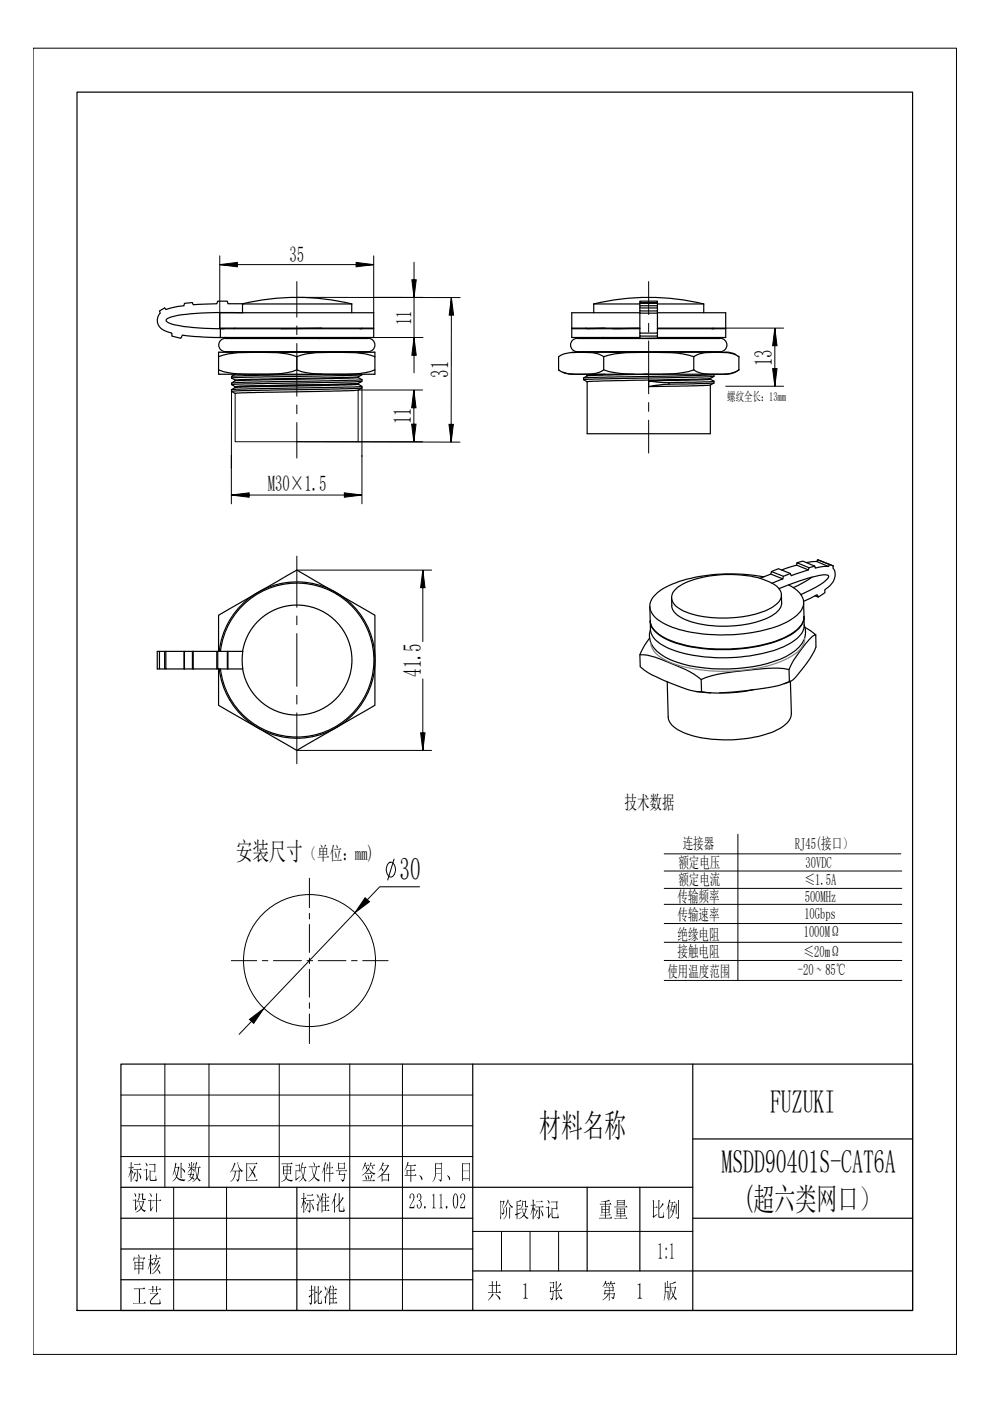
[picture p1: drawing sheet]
<svg xmlns="http://www.w3.org/2000/svg" width="210mm" height="297mm" viewBox="0 0 210 297" stroke-linecap="round" stroke-linejoin="round" font-family="sans-serif">
<!-- layer: 0 -->
<g fill="none" stroke="#000" stroke-width=".25">
<path d="M46.3 78.4a20.1 20.1 0 0 0 8.3 .9 20.1 20.1 0 0 0 8.3-.9M46.3 74.7v.9M46.3 78.4v.9M46.6 71.6h.1M46.6 66.3h32.6v3.3h-32.6zM46.6 74.7h32.6M46.6 74.6l-.2 .1M47.6 71.6h.4M47.8 71.8h30.2M47.8 74.6h30.2M47.8 71.7a1.42 1.42 0 0 0-1.4 1.4 1.42 1.42 0 0 0 1.4 1.5M49.1 71.6v.2l4.3-.2"/>
<path d="M49.1 74.6l.2 .1M49.9 79.3l-.8 .5v.4M49.9 69.6l-.3 .1M51.4 64.4a49.3 49.3 0 0 1 23.2 0M51.5 64.4h-3.2l-.1-.5h-2l-.2 .5-5 .2-.2-.5-1.7 .2-.1 .5-2.2 .4-1.6 .4-.3-.3-1.1 .6 .2 .5a2.35 2.35 0 0 0 1.3 3.9l1.1 .3v.7l1.9 .4 .4-.7 2.5 .3 5.5 .3v-1.9h32.5v1.9h-32.6M62.9 75.6a14.4 14.4 0 0 1 6.2-.9h2.1a22.3 22.3 0 0 1 8.3 .9v2.8a20.1 20.1 0 0 1-8.3 .9 19.7 19.7 0 0 1-8.3-.9zM62.9 75.6a22.3 22.3 0 0 0-8.3-.9 22.3 22.3 0 0 0-8.3 .9v2.8M67.6 74.6l-8.1 .1M68.2 69.6l-8.6 .1M68.2 79.3l-19.1 .5M74.6 66.3v-1.9h-23.2v1.9a61.6 61.6 0 0 0-15 .9l-.4 .1a.83 .83 0 0 0-.8 .7l.3 .3a22.5 22.5 0 0 0 7.8 1.3l4.3 .1M74.8 74.6l-5.4 .1"/>
<path d="M75.1 71.6l-7.5 .2M75.9 79.9l-26 .7M76 71.7l-1.2 .1M76 71.7l.1 .1M76 71.6v.1M76 79.9v.2M76.1 74.6l.3 .1M76.7 69.7h-.4M76.7 79.5l-27.6 .7M76.7 69.6v.1M76.7 79.3l-.7 .6M78.1 71.7a1.42 1.42 0 0 1 1.4 1.4 1.42 1.42 0 0 1-1.4 1.5"/>
<path d="M79.3 74.6l.2 .1M79.5 78.4v.9h-.1h-33M79.5 74.7v.9M118.4 78.4a7.1 7.1 0 0 0 4.8 .9 7.1 7.1 0 0 0 4.8-.9 25.9 25.9 0 0 0 9.5 .9 26.5 26.5 0 0 0 9.6-.9M118.4 78.4l.2 .2M119.3 78.9l1.9 .4h13.2M121.2 74.7h13.2M122.4 71.8h30.3M122.4 71.7a1.42 1.42 0 0 0-1.4 1.4 1.42 1.42 0 0 0 1.4 1.5h30.3M123.7 74.6v.1M124 71.6l-.3 .2M124.2 79.3l.3 .3"/>
<path d="M124.2 69.6l.2 .1M125.9 64.4v1.9M125.9 64.4h9.8M125.9 64.4a49.3 49.3 0 0 1 23.3 0M128 75.6v2.8M128 71.6l-4.2 .2M128.3 69.6l-3.6 .1M128.3 79.3l-3.6 .2h-.2v.2M135.7 66.4v4.2h3.7v-4.2M135.7 65.3h3.7v.6h-3.7zM135.7 65.2v-.4h3.7v.4M135.7 70.6v.7h3.7v-.7"/>
<path d="M135.7 71.3v.4h3.7v-.4M135.7 64.8v-.5h3.7v.5M135.7 64.3v-.2h3.7v.2M135.7 64.1v-.2h3.7v.2M135.7 69.6l-5.8 .1M135.7 69.7h-14.5v1.9h14.5M135.7 66.3h-14.5v3.3h14.5M135.7 66.4h3.7M135.7 65.9v.5M136.4 74.7h17.5M137.2 74.6l-8 .1M137.5 79.3l-12.4 .3a1.8 1.8 0 0 0-1.4 .6v.3"/>
<path d="M139.4 69.7h14.5v1.9h-14.5M139.4 66.3h14.5v3.3h-14.5M139.4 65.9v.5M139.4 64.4h9.8M147.1 78.4a7.1 7.1 0 0 0 4.8 .9 7.1 7.1 0 0 0 4.8-.9M147.1 75.6v2.8M147.6 71.6l-10.4 .2M149.2 64.4v1.9M150.6 74.6l-.5 .1M150.6 74.6v.1M150.7 74.6h-.1M151.1 71.6l-.4 .2"/>
<path d="M151.2 79.3l.2 .1M151.2 69.6l.2 .1M151.3 79.8l-27.6 .7M151.4 69.7h-.5M151.4 79.4l-27.6 .8M151.4 79.4v.4l-.8 .4M151.4 69.7h.1M152.7 71.7a1.42 1.42 0 0 1 1.4 1.4 1.42 1.42 0 0 1-1.4 1.5M153.9 74.6l1.3 .2 .8 .4M156.4 75.5l.3 .1M156.7 75.6a7.9 7.9 0 0 0-4.8-.9 7.9 7.9 0 0 0-4.8 .9 19.8 19.8 0 0 0-7.2-.9h-2.4a33.7 33.7 0 0 0-8.4 .6l-1.1 .3a7.9 7.9 0 0 0-4.8-.9l-2.4 .1a4.6 4.6 0 0 0-2.4 .8v2.8M156.7 75.6v2.8"/>
<path d="M156.7 78.4l-1.3 .7-1.5 .2h-17.5M49.1 82.6l.8-.4v-.2l7.9-.2a257.9 257.9 0 0 0 18.1-.5l.1 .2 .7 .4v.4a4.8 4.8 0 0 1-3.1 .6l-23.7 .5-.8-.4zM49.1 80.2l.8 .4M49.9 80.6v.1l-.8 .5v.3l.8 .5 26-.7M76 80.1l-26.1 .6M76 81.5l-26.1 .7M76 80.1l.7 .4M76.7 80.9l-27.6 .6M76.7 82.3l-25.4 .5-2.2 .2M76.7 80.5l-27.6 .7M76.7 81.9l-27.6 .7M76.7 80.5v.3"/>
<path d="M76.7 80.9l-.7 .4M123.7 80.5l.8 .5M124.5 81v11h26.1v-10.4M137.5 80.7v1.3M141.8 81.5l-4.3 .5 13.1-.4M141.8 81.1v.4l9.5-.3M150.6 80.2l-22.3 .5-3.8 .3M150.6 80.4l-13.1 .3a47 47 0 0 0 9.8 .3l4.1-.2M150.6 80.4l.8 .4M150.6 80.2v.2M151.4 80.8v.4l-.8 .4M168.9 119.8l.1-.5 2.5 1.1"/>
<path d="M169 119.3l1.2-.3 2.5 1M171 119.3l2.2-.2 2.5 1M173.2 119.1l.1-.4 2.6 1M173.3 118.7l3.4 1.3M33.8 138.1h-.5v3.7h.5M34.9 138.1h-1.1v3.7h1.1M35.2 138.1h-.3v3.7h.3M39 138.1h-3.8v3.7h3.8M39.1 138.1v3.7M40.8 138.1h-1.7v3.7h1.7M41 138.1h-.2v3.7h.2M41 138.1h5"/>
<path d="M41 138.1v3.7M46.2 138.1h-.2v3.7h.2M46.3 138.1v-7.7l16.6-9.5 16.6 9.5v19.1l-16.6 9.6-16.6-9.6v-7.7M46.5 138.1a16.6 16.6 0 0 1 25.3-12.2 16.6 16.6 0 0 1 0 28.1 16.6 16.6 0 0 1-25.3-12.2M46.7 138.1a16.3 16.3 0 0 1 25-12 16.3 16.3 0 0 1 0 27.7 16.3 16.3 0 0 1-25-12M48.2 138.1h-2v3.7h2M48.3 138.1h-.1v3.7h.1M48.3 138.1h3.2M48.3 138.1v3.7M51.4 138.1a11.7 11.7 0 0 1 17.9-7.9 11.7 11.7 0 0 1 0 19.5 11.7 11.7 0 0 1-17.9-7.9M51.5 138.1l-.2 1.9 .2 1.8h-3.2M135.7 138.8v2.6a19.1 19.1 0 0 0 6.6 3.5l3.2 1.2a29.9 29.9 0 0 0 12.6 .3l2.3-.3a24.8 24.8 0 0 0 7-1.6l-.1-2.5"/>
<path d="M161.2 122.6a25.2 25.2 0 0 0-16.5 1.3 3.2 3.2 0 0 0-2.2 3.4 5.2 5.2 0 0 0 3.5 2.7 25.5 25.5 0 0 0 17.2-1 4.1 4.1 0 0 0 2.5-2.7 3.4 3.4 0 0 0-2.6-2.9l-2-.8 2.3-.9 2.6 1M162 122.3a35.8 35.8 0 0 0-20 1.8 6.2 6.2 0 0 0-4.2 4.2 4.1 4.1 0 0 0 2.4 3.6 26.3 26.3 0 0 0 13.6 2.7 29 29 0 0 0 13.8-3.2 4.4 4.4 0 0 0 2.8-4 5.2 5.2 0 0 0-3.2-3.4M163.4 121.7l.2-.5 2.5 1M163.6 121.2l1.4-.6 2.6 1M163.7 123.7l2.3-1 .1-.5 1.5-.6 .2 .5 3.6-1.3 .1-.4 1.2-.4 .1 .5 1.6-.4h1.3l.2-.4 .8 .3-.1 .5a2.71 2.71 0 0 1-.5 3.6l-1.2 1v.6l-1.4 .9-.2-.5-3 1.4M165.1 124.8a30.5 30.5 0 0 1 10.1-2.9l.5 .3a5.3 5.3 0 0 1-2.7 2.3l-3.2 1.6M165.7 126.1v1.7a3.7 3.7 0 0 1-2.5 3 24.5 24.5 0 0 1-18.2 .4 3.7 3.7 0 0 1-2.6-2.7v-1.7M165.7 120.8l3.2-1 2.5 1M170.4 127.7l.1 3a4 4 0 0 1-2.3 3.4 26.8 26.8 0 0 1-13.4 3.5 27.9 27.9 0 0 1-14.5-2.7 4.2 4.2 0 0 1-2.4-3.3l-.1-3M170.5 130.7a5.1 5.1 0 0 1-3.5 4.2 32.7 32.7 0 0 1-16.2 2.8 24 24 0 0 1-10.6-2.8 4.4 4.4 0 0 1-2.3-3.2M170.5 130.8a4.9 4.9 0 0 1-.2 2.9 9.4 9.4 0 0 1-5.6 4 36.1 36.1 0 0 1-22.5-.1 6.6 6.6 0 0 1-4.2-3.6l-.1-2.3M170.5 132.6a4.5 4.5 0 0 1-1.8 5.3 22.5 22.5 0 0 1-10.8 3.7 33.1 33.1 0 0 1-15.8-1.7 6.4 6.4 0 0 1-4.3-4.5l-.1-.9 .2-1"/>
<path d="M170.6 133l2.4 1.6-.4 .1a23.5 23.5 0 0 0-5.3 7.3 27.2 27.2 0 0 0-9.3 .2l-2.4 .2a23.1 23.1 0 0 0-6.9 1.7l-.8-.7a41.4 41.4 0 0 0-10.6-4.5l-1.6-.1 1-2 1-1.5M172.2 122.4l-2 1.2-2 1M172.8 126.3l.7 .3M173 134.6a6.1 6.1 0 0 1-1.4 5.2l-3.2 4.1-1 .6M41 141.8h5M141.5 144.5l.2 7.5a4 4 0 0 0 2.9 3.2 27.7 27.7 0 0 0 15.4 1.1 12.3 12.3 0 0 0 7.2-3.4l.5-1 .1-.6-.2-6.8-1.1 .4M147.5 146.6l3.2 .3M148.7 144.1v2.6M159.7 146.2a29.3 29.3 0 0 1-7.1 .7M166.4 144.9l-.1 .1"/>
</g>
<path d="M46.6 54.2v15.4M50.3 56.1h25.2M79.2 54.2v12.1M62.9 120.9h28.6M89.6 124.6v11.4M62.9 159.1h28.6M89.6 143.9v11.5" fill="none" stroke="#000" stroke-width=".21"/>
<!-- layer: 0 -->
<g fill="#000" stroke="#000" stroke-width=".21">
<path d="M77.4 190.3l.9 .9-3 2.3zM52.9 216.1l3.1-2.3-2.2 3.2z"/>
<path d="M46.6 56.1h3.7v.5zM46.6 56.1h3.7v-.5z"/>
<path d="M75.5 55.6l3.7 .5h-3.7zM75.5 56.1v.5l3.7-.5z"/>
<path d="M87.8 59.3h.5l-.5 3.7zM87.3 59.3l.5 3.7v-3.7z"/>
<path d="M87.8 71.6v3.7h-.5zM87.8 71.6v3.7h.5z"/>
<path d="M95.7 63.1v3.7h-.5zM95.7 63.1v3.7h.5z"/>
<path d="M164.3 69.6v3.7h-.5zM164.3 69.6v3.7h.4z"/>
<path d="M164.3 78.2h.4l-.4 3.7zM163.8 78.2l.5 3.7v-3.7z"/>
<path d="M87.7 82.7v3.8h-.4zM87.7 82.7v3.8h.5z"/>
<path d="M87.7 89.9h.5l-.5 3.8zM87.3 89.9l.4 3.8v-3.8z"/>
<path d="M95.7 90h.4l-.4 3.7zM95.2 90l.5 3.7v-3.7z"/>
<path d="M49.1 105h3.7v.4zM49.1 105h3.7v-.5z"/>
<path d="M73 104.5l3.7 .5h-3.7zM73 105v.4l3.7-.4z"/>
<path d="M89.6 120.9v3.7h-.4zM89.6 120.9v3.7h.5z"/>
<path d="M89.6 155.4h.5l-.5 3.7zM89.2 155.4l.4 3.7v-3.7z"/>
</g>
<g fill="none" stroke="#000" stroke-width=".21">
<path d="M7 10.2h195.8v277h-195.8zM25.6 232.2h74.6M25.6 238.7h74.6M35 225.6v26.1M44.3 225.6v26.1M59.2 225.6v26.1M74.2 225.6v52.2M85.3 225.6v52.2M25.6 245.2h74.6M36.8 251.7v26.1M48 251.7v26.1M100.2 261.1h46.7"/>
<path d="M106.3 261.1v8.4M112.4 261.1v8.4M118.4 261.1v8.4"/>
</g>
<g fill="none" stroke="#000" stroke-width=".25">
<path d="M16.3 19.5h177.2v258.3h-177.2zM25.6 225.6h167.9v52.2h-167.9zM100.2 225.6v52.2M146.9 225.6v52.2M25.6 258.3h74.6M25.6 251.7h121.3M62.9 251.7v26.1M124.5 251.7v17.8M135.7 251.7v17.8M146.9 258.3h46.6M146.9 241.5h46.6M25.6 271.3h74.6"/>
<path d="M25.6 264.8h74.6M100.2 269.5h93.3"/>
</g>
<!-- layer: 0 -->
<g fill="none" stroke="#000" stroke-width=".21">
<path d="M62.9 59.7v7.5M87.8 55.6v3.7M137.5 59.7v7M62.9 69.1v1.9M62.9 72.8v11.2M62.9 63l34.7 .1M79.2 71.6h10.5M79.2 63h10.5M87.8 63v8.6M87.8 75.3v3.8M95.7 66.8v23.2M137.5 68.6v1.8"/>
<path d="M137.5 72.3v11.2M153.9 69.6h12.2M164.3 73.3v4.9M49.1 96.5v10.3M49.1 82.7v16.5M62.9 93.7h34.6M62.9 85.9v1.8M62.9 89.6v7.5M75.9 93.7h13.7M76.7 82.1v24.7M87.7 86.5v3.4M89.6 82.7h-13.7v11h-26v-10.3"/>
<path d="M137.5 85.4v1.8M137.5 89.1v7M153.9 81.9h12.2M52.8 105h20.2M62.9 117.9v10.8M62.9 130.6v1.9M62.9 134.3v11.2M62.9 147.4v1.9M62.9 151.1v10.8M156.4 176.9v31M65.6 186.2v6.3M65.6 193.6v1.2"/>
<path d="M65.6 196v5.9M75.3 193.5l-19.3 20.3M82.4 183l.3-.2h.4a1.97 1.97 0 0 1 0 3.1 1.33 1.33 0 0 1-1.2-1.7zM83.6 182.1l-1.4 4.5M89 188h-8.5l-2.6 2.8M140.8 188.4h50.4M140.8 191.7h50.4M140.8 195.8h50.4M140.8 199.8h50.4M140.8 184.7h50.4M140.8 181h50.2M49.1 203.7h5.3"/>
<path d="M53.3 216.5l-2.6 2.8M55.6 203.7h1.2M58 203.7h5.9M65.1 203.7h1.2M65.6 203.1v1.2M65.6 205.5v5.9M65.6 212.6v1.2M65.6 215v6.2M67.5 203.7h5.8M74.5 203.7h1.2M76.9 203.7h5.4M140.8 203.6h50.4"/>
<path d="M140.8 207.9h50.4"/>
<circle cx="65.6" cy="203.7" r="14"/>
</g>
<path d="M170.6 135.4a4.4 4.4 0 0 1-2.7 3.7 23.5 23.5 0 0 1-9.8 2.9 31.9 31.9 0 0 1-16.8-1.9 5 5 0 0 1-3.3-3.9" fill="none" stroke="#808080" stroke-width=".25"/>
<g font-size="6.9">
<text x="163.3" y="236">FUZUKI</text>
<text x="114.3" y="241.1">材料名称</text>
<text x="153" y="248.7">MSDD90401S-CAT6A</text>
</g>
<g font-size="6.7">
<text x="84.7" y="186.6">30</text>
<text x="157.6" y="256.5">(超六类网口）</text>
</g>
<g font-size="5.3">
<text x="163.7" y="77.6" transform="rotate(-90 163.7 77.6)">13</text>
<text x="95.1" y="80.1" transform="rotate(-90 95.1 80.1)">31</text>
<text x="87.2" y="90" transform="rotate(-90 87.2 90)">11</text>
<text x="89.3" y="143.5" transform="rotate(-90 89.3 143.5)">41.5</text>
<text x="50" y="182.4">安装尺寸</text>
</g>
<g font-size="4.8">
<text x="139.4" y="267">1:1</text>
<text x="110.6" y="275.4">1</text>
<text x="134.9" y="275.4">1</text>
</g>
<g font-size="4.7">
<text x="61.4" y="55.6">35</text>
<text x="87.2" y="68.9" transform="rotate(-90 87.2 68.9)">11</text>
<text x="56.8" y="104.1">M30×1.5</text>
</g>
<g font-size="4.6">
<text x="27.1" y="250.2">标记</text>
<text x="36.4" y="250.2">处数</text>
<text x="48.6" y="250.1">分区</text>
<text x="59.5" y="250.2">更改文件号</text>
<text x="76.6" y="250.2">签名</text>
<text x="85.6" y="250.2">年、月、日</text>
<text x="28" y="256.6">设计</text>
<text x="63.7" y="256.7">标准化</text>
<text x="86.6" y="256.3">23.11.02</text>
<text x="105.8" y="258.1">阶段标记</text>
<text x="126.9" y="258.1">重量</text>
<text x="138" y="258.1">比例</text>
<text x="28" y="269.8">审核</text>
<text x="103.3" y="275.3">共</text>
<text x="116.3" y="275.3">张</text>
<text x="127.6" y="275.3">第</text>
<text x="140.6" y="275.3">版</text>
<text x="28" y="276.4">工艺</text>
<text x="65.3" y="276.3">批准</text>
</g>
<g font-size="4">
<text x="132.4" y="171.5">技术数据</text>
<text x="64.6" y="182.3">（单位：mm)</text>
</g>
<g font-size="3.3">
<text x="144.8" y="179.9">连接器</text>
<text x="143.8" y="184">额定电压</text>
<text x="168.6" y="180.1">RJ45(接口）</text>
<text x="170.8" y="184.1">30VDC</text>
<text x="143.7" y="191.3">传输频率</text>
<text x="143.8" y="187.7">额定电流</text>
<text x="170.6" y="191.3">500MHz</text>
<text x="170.6" y="187.6">≤1.5A</text>
<text x="143.7" y="195">传输速率</text>
<text x="170.5" y="194.9">10Gbps</text>
<text x="143.7" y="199.2">绝缘电阻</text>
<text x="143.7" y="203">接触电阻</text>
<text x="170.4" y="198.6">1000MΩ</text>
<text x="170.4" y="202.9">≤20mΩ</text>
<text x="141.5" y="207.1">使用温度范围</text>
<text x="169.2" y="206.7">-20</text>
<text x="173.1" y="208">~</text>
<text x="175" y="206.7">85℃</text>
</g>
<text font-size="2.7" x="154.2" y="85.1">螺纹全长：13mm</text>
</svg>
